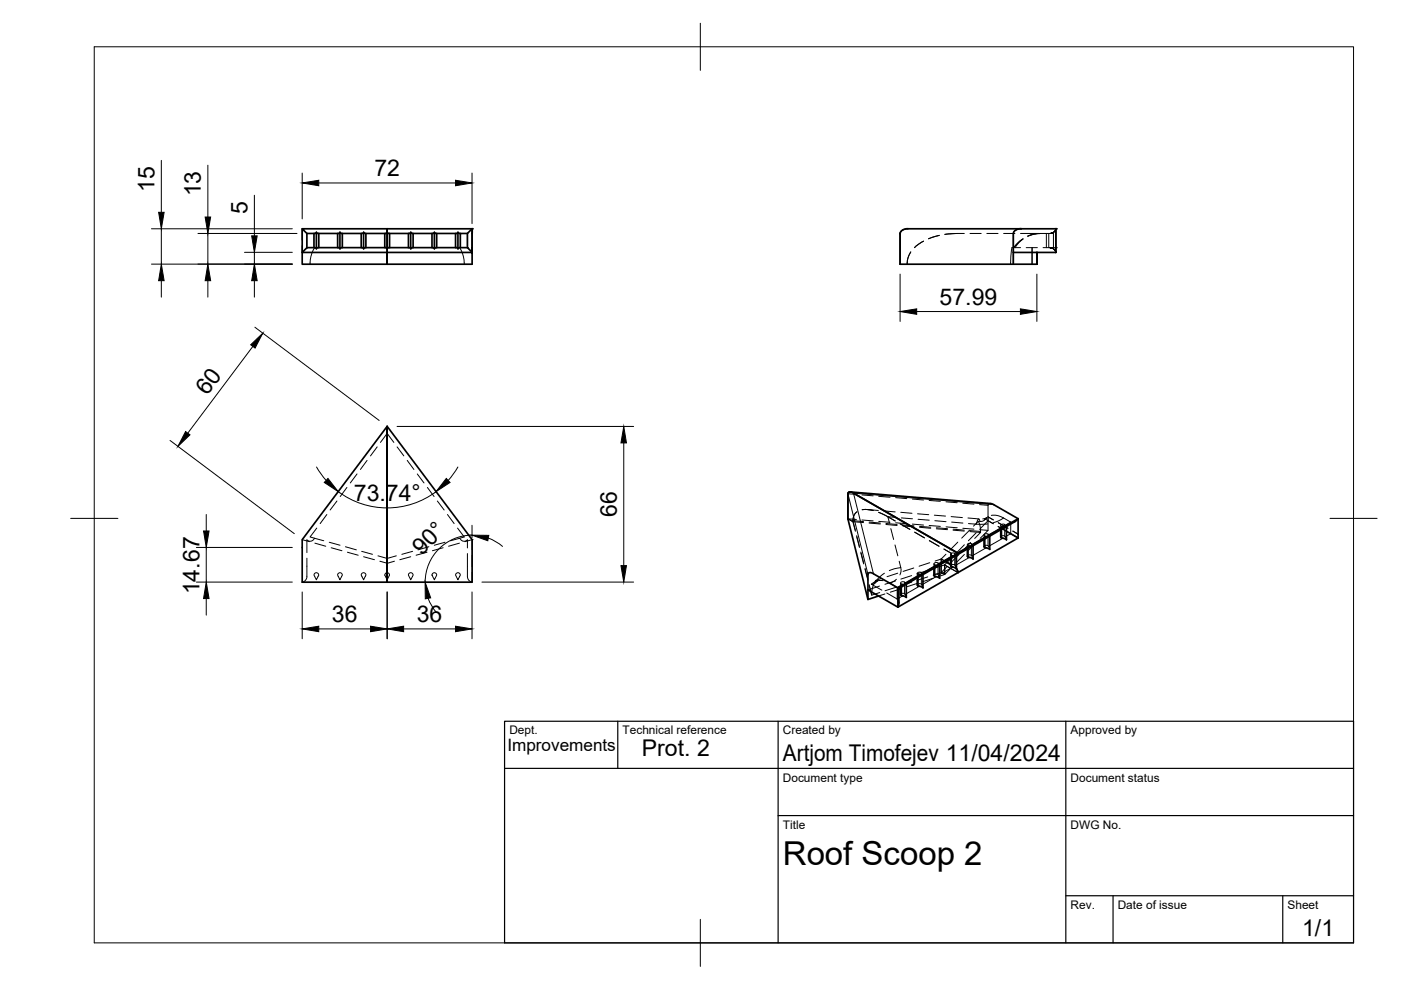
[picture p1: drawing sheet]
<svg xmlns="http://www.w3.org/2000/svg" width="297mm" height="210mm" viewBox="0 0 297 210" stroke-linecap="round" stroke-linejoin="round" font-family="sans-serif">
<!-- layer: Visible -->
<g fill="none" stroke="#000" stroke-width=".36">
<path d="M64.1 48.5v5l1-1M65.1 49.5v3M65.1 52.5h1.6M66.6 49.5v3M66.7 52.5l.4 .2 .3-.2M67.1 49.3v3.4M67.4 52.5h4.3M67.6 49.5v3M71.6 49.5v3M71.7 52.5l.4 .2M72.1 49.3v3.4M72.4 52.5h4.3"/>
<path d="M72.4 52.5l-.3 .2M72.6 49.5v3M76.6 49.5v3M76.7 52.5l.4 .2 .4-.2M77.1 49.3v3.4M77.4 52.5h4.3M77.6 49.5v3M81.6 49.5v3M81.7 52.5l.4 .2M82.1 53.5h18v-1v3.5h-18v-2.5v2.5M82.1 48.5h18v5M82.1 52.7v.8"/>
<path d="M82.1 48.5v.8M82.1 48.5v7.5M82.1 53.5h-18v2.5h18M82.1 48.5h-18l1 1M82.1 49.3v3.4M82.1 49.3l.4 .2M82.1 49.3l-.4 .2h-4.2l-.4-.2-.4 .2h-4.3l-.3-.2-.4 .2h-4.3l-.3-.2-.4 .2h-1.6M82.4 52.5h4.3M82.5 52.5l-.4 .2M82.6 49.5v3M86.6 49.5v3M86.7 52.5l.4 .2"/>
<path d="M87.1 49.3v3.4M87.1 49.3l-.4 .2h-4.3M87.1 49.3l.4 .2h4.2l.4-.2M87.5 52.5h4.2M87.5 52.5l-.4 .2M87.6 49.5v3M91.6 49.5v3M91.7 52.5l.4 .2M92.1 49.3v3.4M92.1 49.3l.4 .2h4.2l.4-.2M92.5 52.5h4.2M92.5 52.5l-.4 .2"/>
<path d="M92.6 49.5v3M96.6 49.5v3M96.7 52.5l.4 .2M97.1 49.3v3.4M97.1 49.3l.4 .2h1.6M97.5 52.5l-.4 .2M97.6 49.5v3M99.1 49.5v3h-1.6M99.1 52.5l1 1M100.1 49.5v-1l-1 1M190.8 49.5v6.5h29.1M214.8 53.5h9.1"/>
<path d="M214.8 49.5v6.5M216.5 48.5h-24a1.55 1.55 0 0 0-1.6 1M216.5 48.5h7.4v5M216.5 48.5a1.55 1.55 0 0 0-1.6 1M219.9 53.5v2.5zM219.9 53.5v2.5M223.9 48.5v5M223.9 53.5h.1M223.9 48.5h.1M82.1 90.4v33h18v-9l-18-24v33h-18v-9l18-24v1.7M179.8 104.7v5.3l4.2 17.1 2.3-.7M179.8 104.7l.1-.2 .4-.2 29.7 2.5"/>
<path d="M181 104.5l-.9-.2-.2 .1-.1 .3M199.2 119.8v2.8l-.7-.3M200.5 119.1l1 .6M201.5 118.4v1.6M201.6 120l.1 .2M201.7 118.4v1.8l1.1 .4M202.8 117.7v2.9M203.1 117.3l-12.7 7.3 .2 .2M203.1 117.3l-.2 .4M205.1 116.4v1.5l.2 .2M205.2 116.3v1.8l.3 .1M206.3 115.7v2.8l-.8-.3"/>
<path d="M208.6 115.9l.2 .2M208.6 114.4v1.5M208.8 114.3v1.8l1 .4M209.8 113.7v2.8M210 106.8l.7 .2 5.2 3M212.2 112.3v1.6l.1 .2M212.3 112.3v1.8M213.4 112.6l2.5 1.5M213.4 111.6v2.8l-1.1-.3M215.9 110v4.1l-12.8 7.3M215.9 110l-12.8 7.3-22.1-12.7 22.1 12.7M215.9 113.2h.1"/>
<path d="M215.9 110l-.7 .6-24.6 14.2M215.9 114h.1M190.6 124.8v3.3l-.2 .6v-4.1l-5.2-2.9-.8-.3-.3 .1-.1 .3v5.3M190.9 124.6v1.5M191 126.1l.1 .2M191.1 124.5v1.8l1.1 .4M192.2 123.9v2.8M194.5 122.5v1.5l.1 .2M194.6 124.2l.3 .1M194.6 122.4v1.8M194.9 124.3l.8 .3M195.7 121.8v2.8"/>
<path d="M198 120.5v1.5M198 122l.2 .2M198.2 120.4v1.8l.3 .1M202.8 120.6l.3 .8M203.1 121.4l-12.7 7.3-6.4-3.6"/>
</g>
<!-- layer: Hidden -->
<g fill="none" stroke="#000" stroke-width=".21">
<path d="M64.1 48.5v2.4M64.1 52.1v1.4M66.7 52.5l-.8 1.9-.2 1.6M66.7 52.5h.7M66.7 49.5h.7M71.7 52.5h.7M71.7 49.5h.7M76.7 52.5h.7M76.7 49.5h.7M81.7 52.5h.7M81.7 49.5h.4M82.1 49.5h.3"/>
<path d="M82.1 48.5v1M86.7 49.5h.8M86.7 52.5h.8M91.7 49.5h.8M91.7 52.5h.8M96.7 49.5h.8M96.7 52.5h.8l.3 .6 .5 1.3 .1 1.6M99.1 52.5h.1M99.1 49.5v2.7M191.1 49l.5-.3 .9-.2a1.51 1.51 0 0 0-1.7 1zM193.1 53.4l-.6 1.3-.2 1.3 .2-1.3zM195.8 51.1l-1.9 1.4"/>
<path d="M199.2 49.9l-2.3 .7M204.4 49.5l-4.1 .2M205.7 49.5h2.3M209.2 49.5h2.4M212.8 49.5h2.4M216.4 49.5h4.1M216.4 52.5h-1.9l-.2 3.5M216.5 48.5a1.55 1.55 0 0 0-1.7 1v6.5M216.8 50.7l-1.9 1.8v1M217 50.6l-.9 .8-.9 1.1M217.6 52.5h2.3M218.8 52.5v3.5"/>
<path d="M220.5 49.5l-1.4 .2-1.2 .4M220.5 49.5h2.3l.6-.2-.8 .2M220.5 49.5l-1.4 .2-1.1 .4M221.1 52.5h1.5M221.8 49.5v3M222.4 49.5v3M222.6 52.5l.9 .4 .4 .6-.5-.8M222.6 52.5l.8 .2M222.6 49.5l.8-.2zM222.6 49.5h.1M222.6 52.5h.1M222.6 52.5l.8 .2z"/>
<path d="M222.6 49.5l.8-.2-.8 .2a1.27 1.27 0 0 0 1.3-1l-.4 .7zM222.6 52.5h1.3M223.4 49.3l-.8 .2M223.4 52.7l-.8-.2 .8 .2-.8-.2 .8 .2-.8-.2 .8 .2-.8-.2 .8 .2 .5 .8M223.4 49.3v3.4M223.9 48.5l-.6 .8-.7 .2M77.8 97.6l-1.4 1.9M80 94.8l-1.5 1.9M80.7 93.8l1.4-1.9 1.4 1.9M84.2 94.8l1.4 1.9M86.3 97.6l1.5 1.9M64.1 114.4l1.5 .4"/>
<path d="M65.1 118.4v4l-.4 .7-.6 .3M66.8 115.2l2.3 .6M67.2 112l-1.5 1.8 1 .3M68.6 114.7l-1.9-.6a.99 .99 0 0 1-1.6 .4v2.7M69.3 109.1l-1.4 1.9M69.8 115l2.3 .6M70.2 116.1l2.3 .7M71.4 106.2l-1.4 1.9M73.2 115.9l2.3 .7M73.6 103.3l-1.5 2M73.7 117.1l2.2 .6M75.7 100.5l-1.4 1.9"/>
<path d="M76.7 116.9l2.3 .6M77.1 118l2.3 .7M80.1 117.8l2 .6 1.9-.6M80.5 119l1.6 .4M82.1 119.4h.1M83.6 119l-1.5 .4M87.1 118l-2.3 .7M87.5 116.9l-2.3 .6M88.5 100.5l1.4 1.9M90.5 117.1l-2.3 .6M90.6 103.3l1.4 2M90.9 115.9l-2.3 .7"/>
<path d="M92.7 106.2l1.5 1.9M94 116.1l-2.3 .7M94.4 115l-2.3 .6M94.9 109.1l1.4 1.9M95.5 114.7l2-.6a.99 .99 0 0 0 1.6 .4v1.7M97 112l1.4 1.8-.9 .3M97.4 115.2l-2.3 .6M99.1 117.4v5l.4 .7 .6 .3v-2.1M100.1 114.4h.1M100.1 114.4l-1.5 .4M100.1 114.4v2.1M100.1 117.7v2.4"/>
<path d="M179.8 110l1 .6 .3-1.4 .6-.7-.6 .7-.3 1.2 .6 2.2M180.3 104.3l.7 .3a.69 .69 0 0 0-1.2 .1M181.6 110.1l-1.8-.1 1 .6 2.3 .2M181.6 113.8l.6 2.3M182.5 117.3l.6 2.3M182.8 110.3l2.3 .1M182.8 108.1l.7-.1 1.6 .3M183.9 108l2.3 .2M184.3 110.9l2.3 .2M186.3 108.6l3.5 1.9M186.3 110.5l2.4 .2M187.4 108.3l2.4 .2"/>
<path d="M187.8 111.2l2.4 .2M189.9 110.8l2.4 .2M190.8 111.1l2.1 1.1M191 108.6l2.4 .2M191.4 111.5l2.4 .2M193.4 111.1l2.4 .2M193.9 112.8l2.1 1.2M194.5 108.9l2.4 .2M195 111.8l2.3 .2M197 111.4l2.4 .2M197 114.6l2.1 1.2M197.1 119.3l-2.2 .8"/>
<path d="M198 119.5v1M198.1 119.4l.3-.1a.65 .65 0 0 1 .8 .5h-.1a.72 .72 0 0 1-1.1-.2zM198.1 109.2l2.4 .2M198.2 119.8v.6M198.5 112.1l2.4 .2M198.9 119.4v2.4M199.6 118.5v2.9l.7 .4v-2l2.8 1.6-2.8-1.6M199.6 118.5l.9 .6M199.6 118.5v2.9l-1.8 .6M199.6 118.5l-1.3 .4M200.1 116.4l1.6 .9M200.3 119.8v2l1.7-1.7"/>
<path d="M200.3 119.8v2M200.3 119.8l-2.5 .8M200.6 117.5l-1 1M200.6 111.7l2.3 .2M201.5 119.7l.2 .1M201.5 117.5v.9M201.7 109.5l2.3 .2M201.7 117.7v-.4h.7v2.5h-.7M201.7 119.8l-.2 .2M201.7 117.3l-.1 .1 .1 .3M201.7 117.7h1.1M201.7 117.3v1.1"/>
<path d="M202 118.1l-1.7 1.7M202.1 112.4l2.3 .2M202.4 117.3l.4 .4M202.4 119.8l.4 .8M202.8 117.7h.1M202.9 117.7h-.1M203.1 114.9l-1.7 1.7M203.3 117.6l-1.7 1.7M204.1 112l2.4 .2M204.5 117.6l-1.7 1.6M204.5 115.5l-1.7 1.7M205.1 115.5v.9"/>
<path d="M205.2 115.7v-.1a.44 .44 0 0 1 .2-.4 .44 .44 0 0 1 .6 .1v2.4M205.2 109.8l2.3 .2M205.6 112.4l-1.7 1.7M205.6 112.7l2.3 .2-1.2 1.3M205.8 115l-1.6 1.7M206 117.7h-.6l-.3 .2M206 115.3l.3 .4M206 117.7l.3 .8M206.3 115.7h-1.1v.6M206.3 115.7h.1M207 115l-1.7 1.7M207 113l-1.7 1.7"/>
<path d="M207.4 110.5l.3 .7 .2 1.7M207.7 112.3l1.8 .2-1.7 1.6M208.4 110l.8-.2-.5 .5M208.6 113.4v1M209.1 109.8l-.3 .2M209.5 109.6v.8l-1.7 1.7M209.5 109.6v2.9M209.5 113.2a.43 .43 0 0 0-.6-.1 .43 .43 0 0 0-.2 .5h.1M209.5 115.7l-.4-.1-.5 .3M209.5 110.4l1.1 .6-1.8-1a.98 .98 0 0 1-1.4 .5l-1 1.1M209.5 109.6l1.1 .6M209.8 113.7l-.3-.5v2.5l.3 .8"/>
<path d="M209.8 113.7l-1-.1v.7M210 106.8l-.5 .2v2.6M210.2 109.3l.9-.1 .8 .2 2.6 1.4 .7-.2M211.6 111.6l1.8 1M211.6 111.6l2.1 1.2M211.6 110.8l2.1 1.2M212.2 111.4v.9M212.3 111.6a.43 .43 0 0 1 .2-.5 .43 .43 0 0 1 .5 .1v2.5M212.3 111.6h1.1M212.3 111.6v.7M213 113.7l.4 .8M213 113.7l-.5-.1-.3 .3"/>
<path d="M213 111.2l.4 .4M213.4 111.6h.1M214.7 113.4l1.2 .7M214.7 112.6l1.2 .7M66.7 121.6l.4-.2 .4 .3 .1 .2-.5 1-.5-1zM71.6 121.7l.6-.3 .4 .4-.5 1.1-.5-1zM76.7 121.6l.4-.2 .5 .3-.5 1.2-.5-1zM81.7 121.6l.4-.2 .2 .1a.56 .56 0 0 1 .1 .9l-.3 .5-.5-1zM86.7 121.7l.4-.3 .5 .4-.5 1.1-.5-1zM91.7 121.6l.4-.2 .5 .3-.5 1.2-.5-1zM96.7 121.6l.4-.2 .5 .3v.2l-.5 1-.5-1zM183.4 120.7l.6 2.3"/>
<path d="M184.3 124.2l.5 2 1.7-.6M185.7 123.1l-.8 1.7-.1 1.4M185.9 123.2l.2-.1-.5 .5M186.5 124.3l-2.5 .8M186.9 122.6l-1.2 .5a.67 .67 0 0 1-.3 .6 .67 .67 0 0 1-.7 .2l2.3 1.2M187.2 123.1l-1.4 .1-1.1 .7M187.6 125.9l-1.3 .5M188 125.7l2.3 1.4 .3 .7M188.4 123.5l2.2 1.3M189.9 123.2l-2.3 .7M189.9 124.5l-2.3 .8M190.3 121.5l-2.2 .8"/>
<path d="M190.9 126.1a.62 .62 0 0 1 .8-.3 .62 .62 0 0 1 .4 .7l.1 .2M190.9 123.6v1M191 123.5l.3-.1a.76 .76 0 0 1 .9 .4l-.2 .1a.72 .72 0 0 1-1.1-.3zM191 124.8l-2.2 .8M191.1 123.8v.7M191.8 123.4v2.5M192.2 123.8v.1M193.3 122l-2.3 .8M193.3 123.4l-2.2 .8M193.7 120.4l-2.2 .8M194.4 123.7l-2.2 .8M194.5 124.1a.62 .62 0 0 1 .7-.3 .62 .62 0 0 1 .4 .7l.1 .1"/>
<path d="M194.5 121.6v.9M194.5 121.5l.3-.2a.62 .62 0 0 1 .8 .5h-.1a.72 .72 0 0 1-1-.2zM194.6 121.8v.6M195.3 121.4v2.4M195.7 121.8h.1M196.7 120.9l-2.3 .8M196.7 122.3l-2.3 .8M197.8 122.6l-2.2 .8M198 122a.64 .64 0 0 1 .8-.2 .64 .64 0 0 1 .4 .6v.2M200.3 121.8l-1.4 .5M200.8 120.1l-1.2 1.3 .7 .4"/>
</g>
<!-- layer: Visible -->
<g fill="#000">
<circle cx="100.1" cy="48.5" r=".18"/>
<circle cx="192.5" cy="48.5" r=".18"/>
<circle cx="223.9" cy="52.5" r=".18"/>
<circle cx="223.9" cy="48.5" r=".18"/>
<circle cx="180.3" cy="104.3" r=".18"/>
</g>
<!-- layer: Hidden Narrow -->
<g fill="none" stroke="#000" stroke-width=".21">
<path d="M179.8 104.7l1.8 .1M181.6 113.6l.6 2.3M182.5 117l.6 2.4M182.8 104.9l2.3 .2M183.1 110.6l-2.3-.2 .6 2M184.3 110.7l2.3 .2M186.3 105.2l2.4 .2M187.8 111l2.4 .2M188.9 112.1l.6 2.3M189.8 115.5l.6 2.3M189.9 105.5l2.4 .2M189.9 109.7l-1.7-.1 .4 1.3"/>
<path d="M190.6 119l.4 1.3-1.4 .3-1 .4M191.1 109.8l2.4 .2M191.4 111.3l2.4 .2M193.4 105.8l2.4 .2M194.6 110.1l2.4 .2M195 111.6l2.3 .2M197 106.1l2.4 .2M198.2 110.4l2.4 .2M198.5 119.8l-3.1 1.8M198.5 111.9l2.4 .2M200.6 106.4l2.3 .2M201.8 110.7l2.4 .2"/>
<path d="M202 117.8l-3 1.7M202.1 112.2l2.3 .2M202.8 119.8l-.3 .1M204.1 106.7l2.4 .2M205.3 111l1.7 .1M205.5 115.7l-3 1.8M205.6 112.5l2.3 .2M206.3 117.7l-.2 .2M207.7 107l1.8 .1M207.8 110.5l-.3-.5-.5 1.1h2.4M209.1 113.7l-3 1.7M209.8 115.7l-.2 .2"/>
<path d="M212.6 111.7l-3 1.7M212.8 109.8l-1 .6-1.2 .4M213.4 113.7l-.3 .1M214.3 111.1v-.4l-1.2 .7M183.4 120.5l.6 2.3M184.3 124l.5 2M187.5 121.5l-.9 .8-.9 .9M190.1 122.8l-1.4 .9M191 120.3v.9l-.2 .7M191.4 123.9l-1.2 .7v2.4l.4-.2M192.2 125.9l-.3 .1M194.9 121.8l-3 1.8"/>
<path d="M195.7 123.9l-.3 .1M199.2 121.8l-.2 .2"/>
</g>
<!-- layer: Visible Narrow -->
<path d="M179.8 104.7l4.2 17.1M181 104.6h.1M181 104.6l29.7 2.4M181 104.6l4.2 17.1M205.5 118.2l-2.7 1.6M209.1 116.2l-2.8 1.5M212.6 114.1l-2.8 1.6M214.3 111.1v2l-.9 .6M191.4 126.3l-.8 .5M194.9 124.3l-2.7 1.6M198.5 122.3l-2.8 1.6M202 120.2l-2.8 1.6" fill="none" stroke="#000" stroke-width=".21"/>
<!-- layer: BORDER -->
<path d="M20 9.9h267v190h-267zM148.5 4.9v10M15 109.9h10M282 109.9h10M148.5 194.9v10" fill="none" stroke="#000" stroke-width=".21"/>
<!-- layer: TITLEBLOCK -->
<path d="M107 152.9h180v47h-180zM131 152.9v10M165 152.9v47M226 152.9v47M107 162.9h180M165 172.9h122M226 189.9h61M236 189.9v10M272 189.9v10" fill="none" stroke="#000" stroke-width=".25"/>
<!-- layer: FD_Dimensions -->
<g fill="none" stroke="#000" stroke-width=".21">
<path d="M34.2 34v11M44.1 35v11M64.1 36.7v9.7M67.6 38.8h29M100.1 36.7v10.7M32.1 56h29.9M32.1 48.5h29.9M34.2 48.5v7.5M34.2 59.5v3.5M42 49.5h21M44.1 49.5v6.5M44.1 59.5v3.5"/>
<path d="M51.8 53.5h10.2M53.9 41.4v8.6M53.9 53.5v2.5M53.9 59.5v3.5M190.8 58.1v10M219.8 58.1v10M53.6 73.4l-13.8 18.4M54 69.4l26.4 19.7M194.4 66.1h21.9M36 93.4l26.4 19.7M67.1 99l2.1 2.9M84.2 90.4h50.1"/>
<path d="M97.1 99l-2.1 2.9M132.2 93.9v26M41.6 116.1h20.4M43.7 109.1v3.5M43.7 116.1v7.3M71.7 104.2a17.3 17.3 0 0 0 20.8 0M100.1 111.4v2.6M100.1 113.5a9.9 9.9 0 0 0-10 9.9M103.5 114.1l1.6 .7 1.4 1.1M41.6 123.4h20.4M43.7 126.9v3.5M64.1 125.5v9.9"/>
<path d="M67.6 133.3h11M82.1 125.5v9.9M85.6 133.3h11M90.8 126.8l.7 1.6 1 1.5M100.1 125.5v9.9M102.2 123.4h32.1"/>
</g>
<g fill="#000" stroke="#000" stroke-width=".21">
<path d="M64.1 38.8l3.5-.6v1.2zM96.6 38.2l3.5 .6-3.5 .6zM34.2 56l.6 3.5h-1.2zM33.6 45h1.2l-.6 3.5zM44.1 56l.6 3.5h-1.2zM43.5 46h1.2l-.6 3.5zM53.9 56l.6 3.5h-1.1zM53.4 50h1.1l-.6 3.5zM53.1 73.1l2.6-2.5-1.6 3.2zM190.8 66.1l3.6-.6v1.1zM216.3 65.5l3.5 .6-3.5 .5zM39.3 91.5l1 .7-2.6 2.5z"/>
<path d="M132.2 90.4l.6 3.5h-1.1zM43.2 112.6h1.1l-.6 3.5zM69.5 101.4l2.2 2.8-3-1.9zM94.6 101.4l.8 .9-2.9 1.9zM100.1 113.5h3.5l-.2 1.2zM131.7 119.9h1.1l-.6 3.5zM43.7 123.4l.6 3.5h-1.1zM64.1 133.3l3.5-.5v1.1zM78.6 132.8l3.5 .5-3.5 .6zM82.1 133.3l3.5-.5v1.1zM90.1 123.4l1.2 3.4-1.1 .2zM96.6 132.8l3.5 .5-3.5 .6z"/>
</g>
<text font-size="7" x="166" y="183.4">Roof Scoop 2</text>
<g font-size="4.9">
<text x="32.7" y="40.6" transform="rotate(-90 32.7 40.6)">15</text>
<text x="42.6" y="41.6" transform="rotate(-90 42.6 41.6)">13</text>
<text x="79.4" y="37.4">72</text>
<text x="52.5" y="45.3" transform="rotate(-90 52.5 45.3)">5</text>
<text x="199.2" y="64.6">57.99</text>
<text x="43.9" y="83.9" transform="rotate(-53 43.9 83.9)">60</text>
<text x="75" y="106.2">73.74°</text>
<text x="130.8" y="109.6" transform="rotate(-90 130.8 109.6)">66</text>
<text x="89.5" y="117.9" transform="rotate(-45 89.5 117.9)">90°</text>
<text x="42.3" y="126" transform="rotate(-90 42.3 126)">14.67</text>
<text x="70.4" y="131.9">36</text>
<text x="88.4" y="131.9">36</text>
<text x="136.1" y="160.4">Prot. 2</text>
<text x="166" y="161.4">Artjom Timofejev 11/04/2024</text>
<text x="276.1" y="198.6">1/1</text>
</g>
<text font-size="3.6" x="107.6" y="159.2">Improvements</text>
<g font-size="2.5">
<text x="108" y="155.7">Dept.</text>
<text x="132" y="155.7">Technical reference</text>
<text x="166" y="155.7">Created by</text>
<text x="227" y="155.7">Approved by</text>
<text x="166" y="165.7">Document type</text>
<text x="227" y="165.7">Document status</text>
<text x="166" y="175.7">Title</text>
<text x="227" y="175.7">DWG No.</text>
<text x="227" y="192.7">Rev.</text>
<text x="237" y="192.7">Date of issue</text>
<text x="273" y="192.7">Sheet</text>
</g>
</svg>
